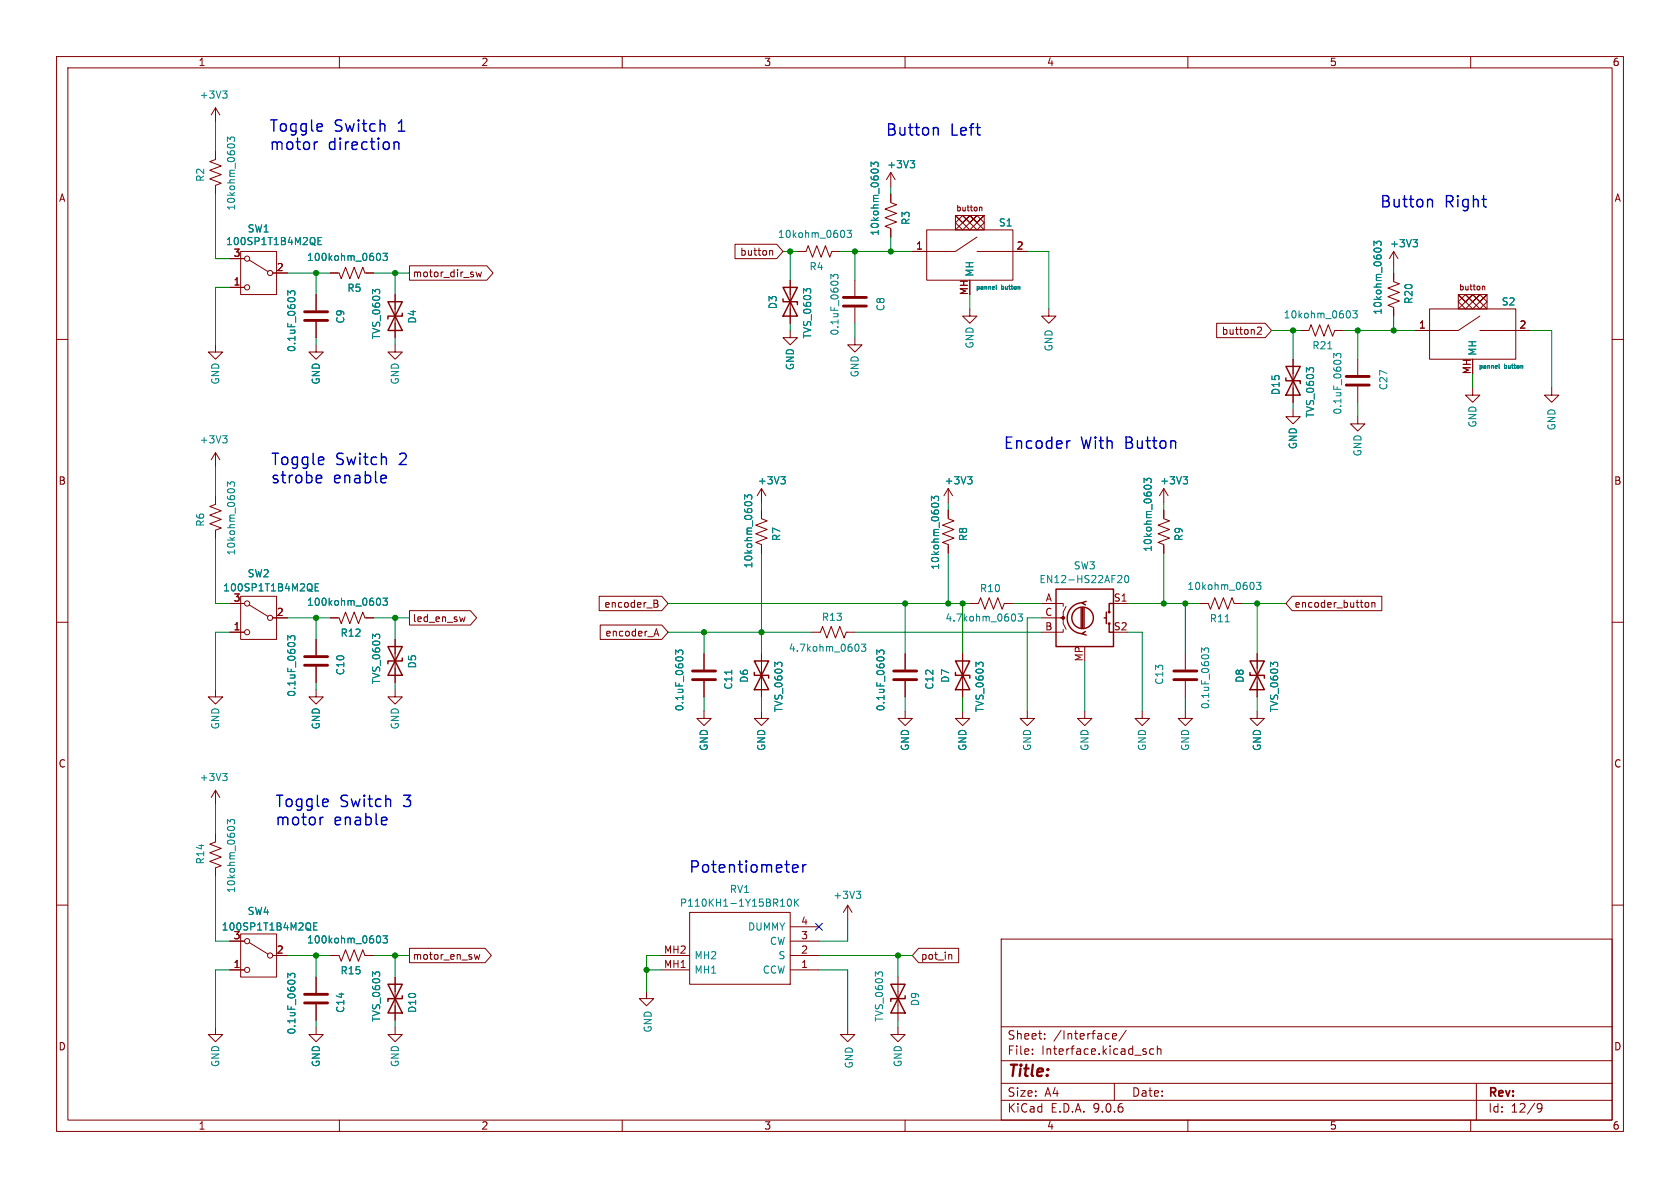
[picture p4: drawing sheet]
<svg xmlns="http://www.w3.org/2000/svg" width="297mm" height="210mm" viewBox="0 0 297 210" stroke-linecap="round" stroke-linejoin="round" font-family="sans-serif">
<g fill="none" stroke="#840000" stroke-width=".18">
<path d="M10 10h277v190h-277zM12 12h273v186h-273zM38.1 19.1v2.5M38.1 19.1l.8 1.2M38.1 19.1l-.8 1.2M60 10v2M110 10v2M160 10v2M210 10v2M260 10v2M38.1 26.7v1.5l-1 .4 2 .7-2 .8 2 .8-2 .7 2 .8-1 .4v1.5M157.5 34.3v1.5l1 .4-2 .8 2 .7-2 .8 2 .7-2 .8 1 .4v1.5"/>
<path d="M157.5 30.5v2.5M157.5 30.5l-.8 1.3M157.5 30.5l.7 1.3M168.9 38.1h5.1v2.5h-5.1zM170.2 38.1l-1.3 1.3 1.3 1.2 2.5-2.5-1.3 1.3-1.2-1.3 2.5 2.5 1.3-1.2-1.3-1.3M173.2 36.7h.3l.1 .6M40.6 45.7h2.6M40.6 50.8h2.6M42.5 44.5h6.4v7.6h-6.4zM44.1 46l3.3 2M48.3 48.3h2.5M55.9 52.1v2.8"/>
<path d="M55.9 56.9v2.8M58.4 48.3h1.5l.4 1 .8-2.1 .7 2.1 .8-2.1 .8 2.1 .7-2.1 .4 1.1h1.5M69.8 52.1v7.6M72.4 47h13.7l1.1 1.3-1.1 1.2h-13.7zM84.2 48.1l.2 .8 .2-.6 .3 .6 .2-.8M129.9 43.2h7.4l1.1 1.3-1.1 1.2h-7.4zM136.1 44.3h.4l.1 .8M139.7 58.4v1.3h1.3l-1.3 1.3-1.3-1.3h1.3M139.7 49.5v7.7M141 44.5h1.5l.4-1.1 .7 2.1 .8-2.1 .8 2.1 .7-2.1 .8 2.1 .4-1h1.5M151.1 59.7v1.3h1.3l-1.3 1.2-1.2-1.2h1.2M151.1 49.5v2.8"/>
<path d="M151.1 54.4v2.8M163.8 40.6h15.3v8.9h-15.3zM168.9 40.6l2.5-2.5-1.2 1.3-1.3-1.3 2.5 2.5 2.6-2.5-1.3 1.3-1.3-1.3 2.6 2.5M171.4 54.6v1.3h1.3l-1.3 1.3-1.2-1.3h1.2M172.7 41.9l-3.8 2.6h-7.6M172.7 44.5h8.9M185.4 54.6v1.3h1.3l-1.3 1.3-1.3-1.3h1.3M215.1 57.1h8.6l1.1 1.3-1.1 1.3h-8.6zM222.3 57.9l.5-.1 .2 .4-.8 .9h.8M229.9 58.4h1.5l.4-1 .7 2 .8-2 .8 2 .7-2 .8 2 .4-1h1.5M246.4 48.3v1.5l1 .4-2 .7 2 .8-2 .8 2 .7-2 .8 1 .4v1.5M246.4 44.5v2.5"/>
<path d="M246.4 44.5l-.8 1.2M246.4 44.5l.7 1.2M252.7 54.6h15.3v8.9h-15.3zM257.8 52.1h5.1v2.5h-5.1zM257.8 54.6l2.5-2.5-1.2 1.2-1.3-1.2 2.5 2.5 2.6-2.5-1.3 1.2-1.3-1.2 2.6 2.5M259.1 52.1l-1.3 1.2 1.3 1.3 2.5-2.5-1.3 1.2-1.2-1.2 2.5 2.5 1.3-1.3-1.3-1.2M261.6 55.9l-3.8 2.5h-7.6M261.6 58.4h8.9M262.1 50.7l.3-.1 .1 .7M10 60h2M38.1 61v1.2h-1.3l1.3 1.3 1.3-1.3h-1.3M55.9 61v1.2h-1.3l1.3 1.3 1.2-1.3h-1.2"/>
<path d="M69.8 61v1.2h-1.2l1.2 1.3 1.3-1.3h-1.3M228.6 72.4v1.3h1.3l-1.3 1.2-1.3-1.2h1.3M228.6 63.5v7.6M240 73.7v1.2h1.3l-1.3 1.3-1.2-1.3h1.2M240 63.5v2.8M240 68.3v2.8M260.3 68.6v1.3h1.3l-1.3 1.2-1.2-1.2h1.2M274.3 68.6v1.3h1.3l-1.3 1.2-1.3-1.2h1.3M285 60h2M38.1 87.6v1.6l-1 .3 2 .8-2 .8 2 .7-2 .8 2 .7-1 .4v1.6M38.1 80l.8 1.3M38.1 80l-.8 1.3"/>
<path d="M38.1 80v2.6M134.6 90.2v1.5l1 .4-2 .7 2 .8-2 .8 2 .7-2 .8 1 .4v1.5M134.6 86.4v2.5M134.6 86.4l-.7 1.2M134.6 86.4l.8 1.2M167.6 90.2v1.5l1.1 .4-2.1 .7 2.1 .8-2.1 .8 2.1 .7-2.1 .8 1 .4v1.5M167.6 86.4l-.7 1.2M167.6 86.4l.8 1.2M167.6 86.4v2.5M205.7 90.2v1.5l1.1 .4-2.1 .7 2.1 .8-2.1 .8 2.1 .7-2.1 .8 1 .4v1.5M205.7 86.4v2.5M205.7 86.4l-.7 1.2"/>
<path d="M205.7 86.4l.8 1.2M10 110h2M40.6 106.7h2.6M40.6 111.8h2.6M42.5 105.4h6.4v7.6h-6.4zM44.1 106.9l3.3 2.1M48.3 109.2h2.5M55.9 113v2.8M55.9 117.9v2.8M58.4 109.2h1.5l.4 1 .8-2 .7 2 .8-2 .8 2 .7-2 .4 1h1.5M69.8 113v7.7M72.4 107.9h10.8l1.1 1.3-1.1 1.3h-10.8z"/>
<path d="M82.2 109l-.2 .9-.3-.6M105.9 105.4h11.1l1.1 1.3-1.1 1.3h-11.1zM106.1 110.5h10.9l1.1 1.3-1.1 1.2h-10.9zM115.6 106.7h.4M115.6 106.1l.6 .1 .1 .2-.3 .3M115.7 112.1h.6M116 111.2l.5 1.2M116 106.7l.3 .2v.3l-.7 .2M124.5 115.6v2.8M134.6 115.6v7.6M143.5 111.8h1.5l.4-1.1 .8 2.1 .7-2.1 .8 2.1 .8-2.1 .7 2.1 .4-1h1.5M160 115.6v2.8"/>
<path d="M170.2 115.6v7.6M171.4 106.7h1.6l.4-1 .7 2 .8-2 .7 2 .8-2 .8 2 .3-1h1.6M184.1 106.7h3.9v.5M184.1 109.2h3.9v1l.5 1.1M188 111.3v.5h-3.9M188.5 107.2l-.5 1v1h-.5M196.8 106.7h2.6M209.5 115.6v2.8M212.1 106.7h1.5l.4 1 .8-2 .7 2 .8-2 .7 2 .8-2 .4 1h1.5M222.2 115.6v7.6M228.4 105.4h15.9v2.6h-15.9l-1.1-1.3zM241.4 106.6l.3-.1 .3 .2-.1 .5-.2 .2-.3-.1"/>
<path d="M242.5 106.6l.2-.1 .3 .1 .1 .8M242.5 106.5v.9M285 110h2M38.1 121.9v1.3h-1.3l1.3 1.3 1.3-1.3h-1.3M38.1 139.7v2.5M38.1 139.7l.8 1.3M38.1 139.7l-.8 1.3M55.9 121.9v1.3h-1.3l1.3 1.3 1.2-1.3h-1.2M69.8 121.9v1.3h-1.2l1.2 1.3 1.3-1.3h-1.3M124.5 125.7v1.3h-1.3l1.3 1.3 1.2-1.3h-1.2M124.5 120.4v2.8M134.6 125.7v1.3h-1.3l1.3 1.3 1.3-1.3h-1.3"/>
<path d="M160 125.7v1.3h-1.3l1.3 1.3 1.3-1.3h-1.3M160 120.4v2.8M170.2 125.7v1.3h-1.3l1.3 1.3 1.2-1.3h-1.2M181.6 125.7v1.3h-1.3l1.3 1.3 1.3-1.3h-1.3M191.8 125.7v1.3h-1.3l1.3 1.3 1.2-1.3h-1.2M201.9 125.7v1.3h-1.2l1.2 1.3 1.3-1.3h-1.3M209.5 125.7v1.3h-1.2l1.2 1.3 1.3-1.3h-1.3M209.5 120.4v2.8M222.2 125.7v1.3h1.3l-1.3 1.3-1.2-1.3h1.2M38.1 147.3v1.5l-1 .4 2 .8-2 .7 2 .8-2 .8 2 .7-1 .4v1.5M10 160h2M40.6 171.5h2.6"/>
<path d="M40.6 166.4h2.6M42.5 165.1h6.4v7.6h-6.4zM44.1 166.6l3.3 2.1M48.3 168.9h2.5M55.9 172.7v2.8M55.9 177.5v2.8M58.4 168.9h1.5l.4 1 .8-2 .7 2 .8-2 .8 2 .7-2 .4 1h1.5M69.8 172.7v7.6M72.4 167.6h13.4l1.1 1.3-1.1 1.3h-13.4zM83.9 168.7l.2 .9 .2-.6 .3 .6 .2-.9M114.3 175.3v1.2h1.3l-1.3 1.3-1.3-1.3h1.3M116.8 168.9h5.1"/>
<path d="M116.8 171.5h5.1M121.9 161.3h17.8v12.7h-17.8zM139.7 168.9h5.1M139.7 171.5h5.1M139.7 166.4h5.1M139.7 163.8h5.1M149.9 160l-.8 1.3M149.9 160l.7 1.3M149.9 160v2.6M158.7 172.7v7.6M162.4 167.6h7.1v2.6h-7.1l-1.1-1.3zM167.9 168.7l.4 .2v.7"/>
<path d="M177 166h108v32h-108zM285 160h2M38.1 181.6v1.3h-1.3l1.3 1.3 1.3-1.3h-1.3M55.9 181.6v1.3h-1.3l1.3 1.3 1.2-1.3h-1.2M60 198v2M69.8 181.6v1.3h-1.2l1.2 1.3 1.3-1.3h-1.3M110 198v2M149.9 181.6v1.3h1.2l-1.2 1.3-1.3-1.3h1.3M158.7 181.6v1.3h-1.2l1.2 1.3 1.3-1.3h-1.3M160 198v2M177 194.5h108M177 191.5h108"/>
<path d="M177 187.5h108M177 181.5h108M182.5 186.3v.1M182.5 185.5v.1M184.7 183.6v.1M184.7 182.8v.1M196.7 183.2l.7-.1-.1-.3-.4-.1-.2 .2v.7h.6M197 191.5v3M199.1 182.1l-1.3 2M204 185.5l-.5-.1-.3 .3v.4l.2 .2h.6M204.6 185.5l.2-.1 .4 .1v.9M204.6 184.9v1.5"/>
<path d="M210 198v2M260 198v2M261 191.5v6.5M271.7 195.4l.3-.3 .5 .1a.99 .99 0 0 1-.3 1.4h-.3M271.7 195.7l.3 .3h.3l.3-.3"/>
<circle cx="43.7" cy="45.7" r=".46"/>
<circle cx="43.7" cy="50.8" r=".46"/>
<circle cx="47.8" cy="48.3" r=".46"/>
<circle cx="43.7" cy="106.7" r=".46"/>
<circle cx="43.7" cy="111.8" r=".46"/>
<circle cx="47.8" cy="109.2" r=".46"/>
<circle cx="43.7" cy="171.5" r=".46"/>
<circle cx="43.7" cy="166.4" r=".46"/>
<circle cx="47.8" cy="168.9" r=".46"/>
</g>
<g fill="none" stroke="#008484" stroke-width=".18">
<path d="M39.4 16.1h.7l-.4 .5M39.9 16.6l.2 .2v.3l-.2 .2M40.2 25v-.8l.5 .4 .1-.3h.6l.1 .2-.1 .5M40.3 25.6l.4-.2 .7 .2M154 29.5v-.8l.5 .4 .1-.4h.5l.2 .2-.2 .6M154.1 30.1l.4-.2 .7 .2M160.9 28.4h.8l-.4 .5M161.4 28.9l.3 .2v.3l-.3 .3M50.9 52.2v-.8l.5 .4 .1-.3h.5l.1 .1-.1 .6M56.2 42.6h.4M56.8 42h-.6v1.3h.6M66.3 51.6l-.4-.4v.7"/>
<path d="M66.5 51.2h.5M66.8 44.8a.68 .68 0 0 1 .5 .6 .68 .68 0 0 1-.5 .6M67.7 44.8h.8l-.4 .5 .3 .1v.5l-.2 .1-.5-.1M142.5 51.4l-.4-.4v.8M142.7 51.1h.5M146.9 49.3v-.8l.5 .4 .1-.3h.5l.2 .1-.2 .6M149.1 40.8l.2 .4-.2 .7M149.7 40.7h.8l-.4 .5 .4 .1v.6l-.2 .1-.6-.1M176.1 50.4v.6l.1 .1M180.2 50.6l.1 .5M238.5 55l.2 .4-.2 .7M239.1 54.9h.8l-.4 .5 .4 .1v.6l-.2 .1-.6-.1"/>
<path d="M242.9 43.4v-.8l.5 .5 .1-.4h.5l.2 .2-.2 .5M243 44l.4-.2 .7 .2M249.8 42.4h.8l-.4 .4M250.3 42.8l.3 .3v.3l-.3 .2M39.4 77h.7l-.4 .5M39.9 77.5l.2 .3v.3l-.2 .2M231.4 65.4l-.4-.4v.8M231.6 65.1h.5M234.7 61.7h.8M235.8 63.3v-.8l.5 .4 .1-.4h.5l.2 .2-.2 .6M265 64.4v.6l.1 .1M269.1 64.6l.1 .5"/>
<path d="M40.2 86v-.8l.5 .4 .1-.4h.6l.1 .2-.1 .6M40.3 86.6l.4-.2 .7 .2M131.6 88.3v-.8l.5 .4 .1-.4h.6l.1 .2-.1 .6M131.7 88.9l.4-.2 .8 .2M138 84.3h.8l-.4 .5M138.6 84.8l.2 .2v.3l-.2 .2M164.7 88.5v-.8l.4 .4 .2-.3h.5l.1 .2-.1 .5M164.7 89.1l.4-.2 .8 .2M171.1 84.3h.7l-.4 .5M171.6 84.8l.2 .2v.3l-.2 .2M202.3 85.3v-.8l.4 .5 .2-.4h.5l.1 .2-.1 .5M202.3 85.9l.4-.1 .8 .1"/>
<path d="M209.2 84.3h.7l-.4 .5M209.7 84.8l.2 .2v.3l-.2 .2M50.9 113.2v-.8l.5 .4 .1-.4h.5l.1 .2-.1 .6M55.7 103.8h.4M56.3 103.2h-.6v1.3h.6M66.3 112.5l-.4-.4v.8M66.5 112.2h.5M66.8 105.7a.68 .68 0 0 1 .5 .7 .68 .68 0 0 1-.5 .6M67.7 105.7h.8l-.4 .5 .3 .1v.6l-.2 .1-.5-.1M119.5 115.7v-.8l.4 .4 .2-.3h.5l.1 .1-.1 .6M129.4 118.5v.7M137.5 117.5l-.5-.4v.8"/>
<path d="M137.6 117.1h.5M151.6 113.9a.79 .79 0 0 1 0 1.2M152.3 113.9h.8l-.5 .4 .4 .2v.5l-.2 .1-.5-.1M155 115.7v-.8l.5 .4 .1-.3h.6l.1 .1-.1 .6M173 117.5l-.5-.4v.8M173.1 117.1h.6M179.2 108.5a.79 .79 0 0 1 0 1.3M180 108.5h.7l-.4 .5 .4 .1v.6l-.2 .1-.5-.1M197.8 101.7l.4 .1 .1 .3-.8 .9h.8M198.9 101.9l.2-.2a.68 .68 0 0 1 .5 .7 .68 .68 0 0 1-.5 .6l-.2-.1-.1-.4zM212.4 115.3v-.8l.5 .5 .1-.4h.6l.1 .2-.1 .5M216.6 109.9h.7"/>
<path d="M221.5 103l.2 .4-.2 .8M222.1 102.9h.8l-.4 .5 .4 .1v.6l-.2 .1-.6-.1M225.1 117.5l-.5-.4v.8M225.2 117.1h.6M39.4 136.7h.7l-.4 .5M39.9 137.2l.2 .2v.4l-.2 .2M40.2 145.7v-.8l.5 .4 .1-.4h.6l.1 .2-.1 .6M40.3 146.3l.4-.2 .7 .2M139.3 159.1l.2-.2a.68 .68 0 0 1 .4 .7 .68 .68 0 0 1-.4 .6l-.2-.1-.1-.4zM140.5 158.9v1.3M140.6 159.5l.6 .7M141.2 158.9l-.7 .8"/>
<path d="M151.4 157.6h.8l-.5 .4M151.9 158l.3 .3v.3l-.3 .2M50.9 172.8v-.7l.5 .4 .1-.4h.5l.1 .2-.1 .5M55.5 163.7h.4M56.1 163.1h-.6v1.3h.6M66.3 172.2l-.4-.4v.8M66.5 171.9h.5M66.8 165.4a.68 .68 0 0 1 .5 .7 .68 .68 0 0 1-.5 .6M67.7 165.4h.8l-.4 .5 .3 .1v.6l-.2 .1-.5-.1M138 160.2h.7M155.2 172.2l-.4-.4v.8M155.4 171.9h.5"/>
</g>
<g fill="none" stroke="#840000" stroke-width=".51">
<path d="M53.8 56.6h4.1M53.8 55.1h4.1M149.1 52.6h4.1M149.1 54.1h4.1M238 66.5h4.1M238 68.1h4.1M53.8 117.6h4.1M53.8 116.1h4.1M122.4 118.6h4.1M158 118.6h4.1M207.5 118.6h4.1M122.4 120.1h4.1"/>
<path d="M158 120.1h4.1M207.5 120.1h4.1M53.8 177.3h4.1M53.8 175.8h4.1"/>
</g>
<g fill="none" stroke="#840000" stroke-width=".25">
<path d="M68.6 53.3l2.5 5.1h-2.5l2.5-5.1zM71.1 55.4v.5h-2.5v.5M138.4 50.8h2.6l-2.6 5.1h2.6zM138.4 52.8v.5h2.6v.5M227.3 64.8h2.6l-2.6 5.1h2.6zM227.3 66.8v.5h2.6v.5M68.6 114.3l2.5 5.1h-2.5l2.5-5.1zM71.1 116.3v.5h-2.5v.5M133.3 116.8h2.6l-2.6 5.1h2.6zM133.3 118.9v.5h2.6v.5M168.9 116.8h2.5l-2.5 5.1h2.5zM168.9 118.9v.5h2.5v.5"/>
<path d="M186.7 104.1h10.1v10.2h-10.1zM191.1 107.4v3.6M191.4 106.5a2.73 2.73 0 0 0-2.7 2.8 2.73 2.73 0 0 0 2.7 2.7M191.4 107.4v3.6M191.6 107.4v3.6M191.9 111.6l-.6 .4 .7 .3M192 106.3l-.7 .3 .6 .3M195.2 109.2h.4M195.6 108.2v2M196.1 110.2v1.6h.7M196.8 106.7h-.7v1.5M221 116.8h2.5l-2.5 5.1h2.5z"/>
<path d="M221 118.9v.5h2.5v.5M68.6 174l2.5 5.1h-2.5l2.5-5.1zM71.1 176v.5h-2.5v.5M157.5 174l2.5 5.1h-2.5l2.5-5.1zM160 176v.5h-2.5v.5"/>
<circle cx="191.4" cy="109.2" r="1.9"/>
<circle cx="196.1" cy="108.2" r=".13"/>
<circle cx="196.1" cy="110.2" r=".13"/>
</g>
<circle cx="188" cy="109.2" r=".25" fill="#840000" stroke="#840000" stroke-width=".18"/>
<g fill="none" stroke="#008400" stroke-width=".18">
<path d="M38.1 21.6v5.1M38.1 34.3v11.4h2.5M157.5 33v1.3M40.6 50.8h-2.5v10.2M50.8 48.3h7.6M55.9 48.3v3.8M55.9 59.7v1.3M66 48.3h6.4M69.8 48.3v3.8M69.8 59.7v1.3M138.4 44.5h2.6M139.7 44.5v5"/>
<path d="M139.7 57.2v1.2M148.6 44.5h12.7M151.1 44.5v5M151.1 57.2v2.5M157.5 41.9v2.6M171.4 52.1v2.5M181.6 44.5h3.8v10.1M224.8 58.4h5.1M228.6 58.4v5.1M237.5 58.4h12.7M240 58.4v5.1M246.4 47v1.3"/>
<path d="M246.4 55.9v2.5M270.5 58.4h3.8v10.2M228.6 71.1v1.3M240 71.1v2.6M260.3 66v2.6M38.1 95.3v11.4h2.5M38.1 82.6v5M134.6 88.9v1.3M134.6 97.8v17.8M167.6 88.9v1.3M167.6 97.8v8.9M205.7 88.9v1.3"/>
<path d="M205.7 97.8v8.9M40.6 111.8h-2.5v10.1M50.8 109.2h7.6M55.9 109.2v3.8M66 109.2h6.4M69.8 109.2v3.8M118.1 111.8h25.4M118.1 106.7h53.3M124.5 111.8v3.8M151.1 111.8h33M160 106.7v8.9M170.2 106.7v8.9"/>
<path d="M179.1 106.7h5M184.1 109.2h-2.5v16.5M191.8 116.8v8.9M199.4 111.8h2.5v13.9M199.4 106.7h12.7M209.5 106.7v8.9M219.7 106.7h7.6M222.2 106.7v8.9M55.9 120.7v1.2M69.8 120.7v1.2M124.5 123.2v2.5M134.6 123.2v2.5"/>
<path d="M160 123.2v2.5M170.2 123.2v2.5M209.5 123.2v2.5M222.2 123.2v2.5M38.1 154.9v11.5h2.5M38.1 142.2v5.1M40.6 171.5h-2.5v10.1M50.8 168.9h7.6M55.9 168.9v3.8M66 168.9h6.4M69.8 168.9v3.8M114.3 171.5h2.5"/>
<path d="M116.8 168.9h-2.5v6.4M144.8 171.5h5.1v10.1M144.8 168.9h16.5M149.9 162.6v3.8h-5.1M158.7 168.9v3.8M55.9 180.3v1.3M69.8 180.3v1.3M158.7 180.3v1.3"/>
</g>
<path d="M144.2 163.2l1.2 1.2M145.4 163.2l-1.2 1.2" fill="none" stroke="#000084" stroke-width=".18"/>
<g fill="none" stroke="#0000c2" stroke-width=".25">
<path d="M56.1 25.1a.51 .51 0 0 0-.5 .4M56.7 21.9l.2 .1 .1 .3-1 .2M56.9 23.1l-.2 .1M69.7 25.3a.5 .5 0 0 1 .8 .1v1M69.7 25.1v1.3M165.3 22.5h.3l.3 .3v1.1M252.7 35.2h.3l.2 .3v1.1M189.2 77.9a.51 .51 0 0 0-.6 .4M56.2 84l.6 .1 .1 .4-1 .2M56.8 85.2l-.6 .1M57 80.8l.2 .1v.4l-.9 .2M57.2 82l-.2 .1"/>
<path d="M68 84l.2 .1 .1 .4-1 .2M68.2 85.2l-.2 .1M57.2 144.5a.51 .51 0 0 0-.6 .3M57.7 141.2l.2 .1 .1 .4-.9 .2M57.9 142.5l-.2 .1M68.1 144.5l.2 .1 .1 .3-1 .2M68.3 145.7l-.2 .1M140.1 153.5l1-.2-.1-.4-.6-.1-.3 .3 .1 1 .2 .1 .6-.1M141.9 152.8v1.4M142.5 152.8a.51 .51 0 0 0-.6 .4"/>
</g>
<g fill="#008400" stroke="#008400" stroke-width=".18">
<circle cx="160" cy="106.7" r=".46"/>
<circle cx="170.2" cy="106.7" r=".46"/>
<circle cx="205.7" cy="106.7" r=".46"/>
<circle cx="69.8" cy="48.3" r=".46"/>
<circle cx="69.8" cy="109.2" r=".46"/>
<circle cx="55.9" cy="109.2" r=".46"/>
<circle cx="139.7" cy="44.5" r=".46"/>
<circle cx="69.8" cy="168.9" r=".46"/>
<circle cx="55.9" cy="168.9" r=".46"/>
<circle cx="240" cy="58.4" r=".46"/>
<circle cx="209.5" cy="106.7" r=".46"/>
<circle cx="246.4" cy="58.4" r=".46"/>
<circle cx="228.6" cy="58.4" r=".46"/>
<circle cx="222.2" cy="106.7" r=".46"/>
<circle cx="114.3" cy="171.5" r=".46"/>
<circle cx="134.6" cy="111.8" r=".46"/>
<circle cx="124.5" cy="111.8" r=".46"/>
<circle cx="158.7" cy="168.9" r=".46"/>
<circle cx="55.9" cy="48.3" r=".46"/>
<circle cx="167.6" cy="106.7" r=".46"/>
<circle cx="157.5" cy="44.5" r=".46"/>
<circle cx="151.1" cy="44.5" r=".46"/>
</g>
<g font-size="2.8" fill="#0000c2">
<text x="47.5" y="23.5">Toggle</text>
<text x="59.1" y="23.5">Switch</text>
<text x="70.6" y="23.5">1</text>
<text x="47.5" y="26.7">motor</text>
<text x="58" y="26.7">direction</text>
<text x="156.5" y="24.1">Button</text>
<text x="168.1" y="24.1">Left</text>
<text x="243.8" y="36.8">Button</text>
<text x="255.4" y="36.8">Right</text>
<text x="47.8" y="82.4">Toggle</text>
<text x="59.3" y="82.4">Switch</text>
<text x="70.8" y="82.4">2</text>
<text x="177.3" y="79.5">Encoder</text>
<text x="191.1" y="79.5">With</text>
<text x="199.1" y="79.5">Button</text>
<text x="47.8" y="85.6">strobe</text>
<text x="59" y="85.6">enable</text>
<text x="48.5" y="142.8">Toggle</text>
<text x="60.1" y="142.8">Switch</text>
<text x="71.6" y="142.8">3</text>
<text x="48.5" y="146.1">motor</text>
<text x="59.1" y="146.1">enable</text>
<text x="121.7" y="154.4">Potentiometer</text>
</g>
<text font-size="2.8" fill="#840000" x="178" y="190.9">Title:</text>
<g font-size="2.1" fill="#840000">
<text x="178" y="184">Sheet:</text>
<text x="186.2" y="184">/Interface/</text>
<text x="178" y="186.7">File:</text>
<text x="184.1" y="186.7">Interface.kicad_sch</text>
<text x="178" y="196.9">KiCad</text>
<text x="178" y="194.1">Size:</text>
<text x="184.7" y="194.1">A4</text>
<text x="185.7" y="196.9">E.D.A.</text>
<text x="193.3" y="196.9">9.0.6</text>
<text x="200" y="194.1">Date:</text>
<text x="263" y="194.3">Rev:</text>
<text x="263" y="196.9">Id:</text>
<text x="267.1" y="196.9">12/9</text>
</g>
<g font-size="1.8" fill="#840000">
<text x="35" y="11.9">1</text>
<text x="85" y="11.9">2</text>
<text x="135" y="11.9">3</text>
<text x="185" y="11.9">4</text>
<text x="235" y="11.9">5</text>
<text x="285" y="11.9">6</text>
<text x="10.3" y="35.9">A</text>
<text x="285.3" y="35.9">A</text>
<text x="41.2" y="45.5">3</text>
<text x="130.8" y="45.4">button</text>
<text x="161.9" y="44.2">1</text>
<text x="179.6" y="44.2">2</text>
<text x="41.2" y="50.5">1</text>
<text x="48.8" y="48">2</text>
<text x="72.9" y="49.2">motor_dir_sw</text>
<text x="171.2" y="52.3" transform="rotate(-90 171.2 52.3)">MH</text>
<text x="215.9" y="59.4">button2</text>
<text x="250.8" y="58.2">1</text>
<text x="268.5" y="58.2">2</text>
<text x="260.1" y="66.3" transform="rotate(-90 260.1 66.3)">MH</text>
<text x="10.3" y="85.9">B</text>
<text x="285.3" y="85.9">B</text>
<text x="41.2" y="106.4">3</text>
<text x="106.7" y="107.6">encoder_B</text>
<text x="184.8" y="106.4">A</text>
<text x="196.8" y="106.4">S1</text>
<text x="228.8" y="107.6">encoder_button</text>
<text x="41.2" y="111.5">1</text>
<text x="48.8" y="109">2</text>
<text x="72.9" y="110.2">led_en_sw</text>
<text x="106.9" y="112.7">encoder_A</text>
<text x="184.7" y="109">C</text>
<text x="184.7" y="111.5">B</text>
<text x="196.8" y="111.5">S2</text>
<text x="191.5" y="117" transform="rotate(-90 191.5 117)">MP</text>
<text x="10.3" y="135.9">C</text>
<text x="285.3" y="135.9">C</text>
<text x="41.2" y="166.1">3</text>
<text x="141.5" y="166.1">3</text>
<text x="141.5" y="163.6">4</text>
<text x="41.2" y="171.2">1</text>
<text x="48.8" y="168.7">2</text>
<text x="72.9" y="169.9">motor_en_sw</text>
<text x="117.3" y="171.2">MH1</text>
<text x="117.3" y="168.7">MH2</text>
<text x="141.5" y="171.2">1</text>
<text x="141.5" y="168.7">2</text>
<text x="162.7" y="169.9">pot_in</text>
<text x="10.3" y="185.9">D</text>
<text x="285.3" y="185.9">D</text>
<text x="35" y="199.9">1</text>
<text x="85" y="199.9">2</text>
<text x="135" y="199.9">3</text>
<text x="185" y="199.9">4</text>
<text x="235" y="199.9">5</text>
<text x="285" y="199.9">6</text>
</g>
<g font-size="1.8" fill="#008484">
<text x="35.2" y="17.6">+3V3</text>
<text x="156.7" y="29.9">+3V3</text>
<text x="36.3" y="32.2" transform="rotate(-90 36.3 32.2)">R2</text>
<text x="41.8" y="37.3" transform="rotate(-90 41.8 37.3)">10kohm_0603</text>
<text x="43.7" y="41.3">SW1</text>
<text x="155.5" y="41.8" transform="rotate(-90 155.5 41.8)">10kohm_0603</text>
<text x="161" y="39.9" transform="rotate(-90 161 39.9)">R3</text>
<text x="176.5" y="40.2">S1</text>
<text x="39.9" y="43.5">100SP1T1B4M2QE</text>
<text x="54.2" y="46.3">100kohm_0603</text>
<text x="137.4" y="42.3">10kohm_0603</text>
<text x="143" y="48">R4</text>
<text x="245.6" y="43.9">+3V3</text>
<text x="61.3" y="51.8">R5</text>
<text x="172.3" y="49" transform="rotate(-90 172.3 49)">MH</text>
<text x="249.9" y="53.8" transform="rotate(-90 249.9 53.8)">R20</text>
<text x="61.1" y="57.3" transform="rotate(-90 61.1 57.3)">C9</text>
<text x="73.8" y="57.3" transform="rotate(-90 73.8 57.3)">D4</text>
<text x="137.5" y="54.8" transform="rotate(-90 137.5 54.8)">D3</text>
<text x="143.6" y="60" transform="rotate(-90 143.6 60)">TVS_0603</text>
<text x="148.4" y="59.4" transform="rotate(-90 148.4 59.4)">0.1uF_0603</text>
<text x="156.6" y="55.1" transform="rotate(-90 156.6 55.1)">C8</text>
<text x="226.8" y="56.5">10kohm_0603</text>
<text x="244.4" y="55.7" transform="rotate(-90 244.4 55.7)">10kohm_0603</text>
<text x="265.4" y="54.2">S2</text>
<text x="52.4" y="62.3" transform="rotate(-90 52.4 62.3)">0.1uF_0603</text>
<text x="67.4" y="60.1" transform="rotate(-90 67.4 60.1)">TVS_0603</text>
<text x="140.6" y="65.5" transform="rotate(-90 140.6 65.5)">GND</text>
<text x="172.3" y="61.7" transform="rotate(-90 172.3 61.7)">GND</text>
<text x="186.3" y="62.2" transform="rotate(-90 186.3 62.2)">GND</text>
<text x="231.9" y="62">R21</text>
<text x="261.2" y="63" transform="rotate(-90 261.2 63)">MH</text>
<text x="39" y="68.1" transform="rotate(-90 39 68.1)">GND</text>
<text x="56.7" y="68.1" transform="rotate(-90 56.7 68.1)">GND</text>
<text x="70.7" y="68.1" transform="rotate(-90 70.7 68.1)">GND</text>
<text x="152" y="66.8" transform="rotate(-90 152 66.8)">GND</text>
<text x="226.4" y="69.9" transform="rotate(-90 226.4 69.9)">D15</text>
<text x="245.5" y="69.1" transform="rotate(-90 245.5 69.1)">C27</text>
<text x="232.5" y="73.9" transform="rotate(-90 232.5 73.9)">TVS_0603</text>
<text x="237.3" y="73.4" transform="rotate(-90 237.3 73.4)">0.1uF_0603</text>
<text x="261.2" y="75.7" transform="rotate(-90 261.2 75.7)">GND</text>
<text x="275.2" y="76.2" transform="rotate(-90 275.2 76.2)">GND</text>
<text x="35.2" y="78.6">+3V3</text>
<text x="229.5" y="79.5" transform="rotate(-90 229.5 79.5)">GND</text>
<text x="240.9" y="80.8" transform="rotate(-90 240.9 80.8)">GND</text>
<text x="133.9" y="85.8">+3V3</text>
<text x="166.9" y="85.8">+3V3</text>
<text x="205" y="85.8">+3V3</text>
<text x="36.3" y="93.2" transform="rotate(-90 36.3 93.2)">R6</text>
<text x="138.2" y="95.7" transform="rotate(-90 138.2 95.7)">R7</text>
<text x="171.2" y="95.7" transform="rotate(-90 171.2 95.7)">R8</text>
<text x="209.3" y="95.7" transform="rotate(-90 209.3 95.7)">R9</text>
<text x="41.8" y="98.3" transform="rotate(-90 41.8 98.3)">10kohm_0603</text>
<text x="133.2" y="100.6" transform="rotate(-90 133.2 100.6)">10kohm_0603</text>
<text x="166.2" y="100.8" transform="rotate(-90 166.2 100.8)">10kohm_0603</text>
<text x="189.7" y="100.9">SW3</text>
<text x="203.8" y="97.7" transform="rotate(-90 203.8 97.7)">10kohm_0603</text>
<text x="39.3" y="104.7">100SP1T1B4M2QE</text>
<text x="43.7" y="102.3">SW2</text>
<text x="54.2" y="107.3">100kohm_0603</text>
<text x="173.1" y="104.9">R10</text>
<text x="183.7" y="103.3">EN12-HS22AF20</text>
<text x="209.8" y="104.5">10kohm_0603</text>
<text x="60.1" y="112.8">R12</text>
<text x="145.2" y="110">R13</text>
<text x="167" y="110.1">4.7kohm_0603</text>
<text x="213.8" y="110.2">R11</text>
<text x="61.1" y="119.5" transform="rotate(-90 61.1 119.5)">C10</text>
<text x="73.8" y="118.3" transform="rotate(-90 73.8 118.3)">D5</text>
<text x="139.4" y="115.4">4.7kohm_0603</text>
<text x="52.4" y="123.3" transform="rotate(-90 52.4 123.3)">0.1uF_0603</text>
<text x="67.4" y="121" transform="rotate(-90 67.4 121)">TVS_0603</text>
<text x="121" y="125.8" transform="rotate(-90 121 125.8)">0.1uF_0603</text>
<text x="129.6" y="122" transform="rotate(-90 129.6 122)">C11</text>
<text x="132.4" y="120.8" transform="rotate(-90 132.4 120.8)">D6</text>
<text x="138.5" y="126" transform="rotate(-90 138.5 126)">TVS_0603</text>
<text x="156.6" y="125.8" transform="rotate(-90 156.6 125.8)">0.1uF_0603</text>
<text x="165.2" y="122" transform="rotate(-90 165.2 122)">C12</text>
<text x="168" y="120.8" transform="rotate(-90 168 120.8)">D7</text>
<text x="174.1" y="126" transform="rotate(-90 174.1 126)">TVS_0603</text>
<text x="205.8" y="121.1" transform="rotate(-90 205.8 121.1)">C13</text>
<text x="214" y="125.5" transform="rotate(-90 214 125.5)">0.1uF_0603</text>
<text x="220.1" y="120.8" transform="rotate(-90 220.1 120.8)">D8</text>
<text x="226.2" y="126" transform="rotate(-90 226.2 126)">TVS_0603</text>
<text x="39" y="129" transform="rotate(-90 39 129)">GND</text>
<text x="56.7" y="129" transform="rotate(-90 56.7 129)">GND</text>
<text x="70.7" y="129" transform="rotate(-90 70.7 129)">GND</text>
<text x="125.3" y="132.8" transform="rotate(-90 125.3 132.8)">GND</text>
<text x="135.5" y="132.8" transform="rotate(-90 135.5 132.8)">GND</text>
<text x="160.9" y="132.8" transform="rotate(-90 160.9 132.8)">GND</text>
<text x="171" y="132.8" transform="rotate(-90 171 132.8)">GND</text>
<text x="182.5" y="132.8" transform="rotate(-90 182.5 132.8)">GND</text>
<text x="192.6" y="132.8" transform="rotate(-90 192.6 132.8)">GND</text>
<text x="202.8" y="132.8" transform="rotate(-90 202.8 132.8)">GND</text>
<text x="210.4" y="132.8" transform="rotate(-90 210.4 132.8)">GND</text>
<text x="223.1" y="132.8" transform="rotate(-90 223.1 132.8)">GND</text>
<text x="35.2" y="138.3">+3V3</text>
<text x="36.3" y="152.9" transform="rotate(-90 36.3 152.9)">R14</text>
<text x="41.8" y="158" transform="rotate(-90 41.8 158)">10kohm_0603</text>
<text x="43.7" y="161.9">SW4</text>
<text x="120.1" y="160.5">P110KH1-1Y15BR10K</text>
<text x="128.9" y="158.1">RV1</text>
<text x="147.2" y="159.1">+3V3</text>
<text x="39.1" y="164.7">100SP1T1B4M2QE</text>
<text x="54.2" y="167">100kohm_0603</text>
<text x="132.1" y="164.7">DUMMY</text>
<text x="136" y="167.2">CW</text>
<text x="60.1" y="172.4">R15</text>
<text x="122.7" y="172.3">MH1</text>
<text x="122.7" y="169.8">MH2</text>
<text x="134.7" y="172.3">CCW</text>
<text x="137.5" y="169.8">S</text>
<text x="61.1" y="179.2" transform="rotate(-90 61.1 179.2)">C14</text>
<text x="73.8" y="179.2" transform="rotate(-90 73.8 179.2)">D10</text>
<text x="162.7" y="178" transform="rotate(-90 162.7 178)">D9</text>
<text x="52.4" y="183" transform="rotate(-90 52.4 183)">0.1uF_0603</text>
<text x="67.4" y="180.7" transform="rotate(-90 67.4 180.7)">TVS_0603</text>
<text x="115.4" y="182.6" transform="rotate(-90 115.4 182.6)">GND</text>
<text x="156.3" y="180.7" transform="rotate(-90 156.3 180.7)">TVS_0603</text>
<text x="39" y="188.7" transform="rotate(-90 39 188.7)">GND</text>
<text x="56.7" y="188.7" transform="rotate(-90 56.7 188.7)">GND</text>
<text x="70.7" y="188.7" transform="rotate(-90 70.7 188.7)">GND</text>
<text x="151" y="189" transform="rotate(-90 151 189)">GND</text>
<text x="159.6" y="188.7" transform="rotate(-90 159.6 188.7)">GND</text>
</g>
<g font-size="1.4" fill="#840000">
<text x="168.9" y="37.6">button</text>
<text x="257.8" y="51.5">button</text>
</g>
<g font-size="1" fill="#008484">
<text x="172.4" y="51.4">pannel</text>
<text x="177.1" y="51.4">button</text>
<text x="261.3" y="65.4">pannel</text>
<text x="266" y="65.4">button</text>
</g>
</svg>
